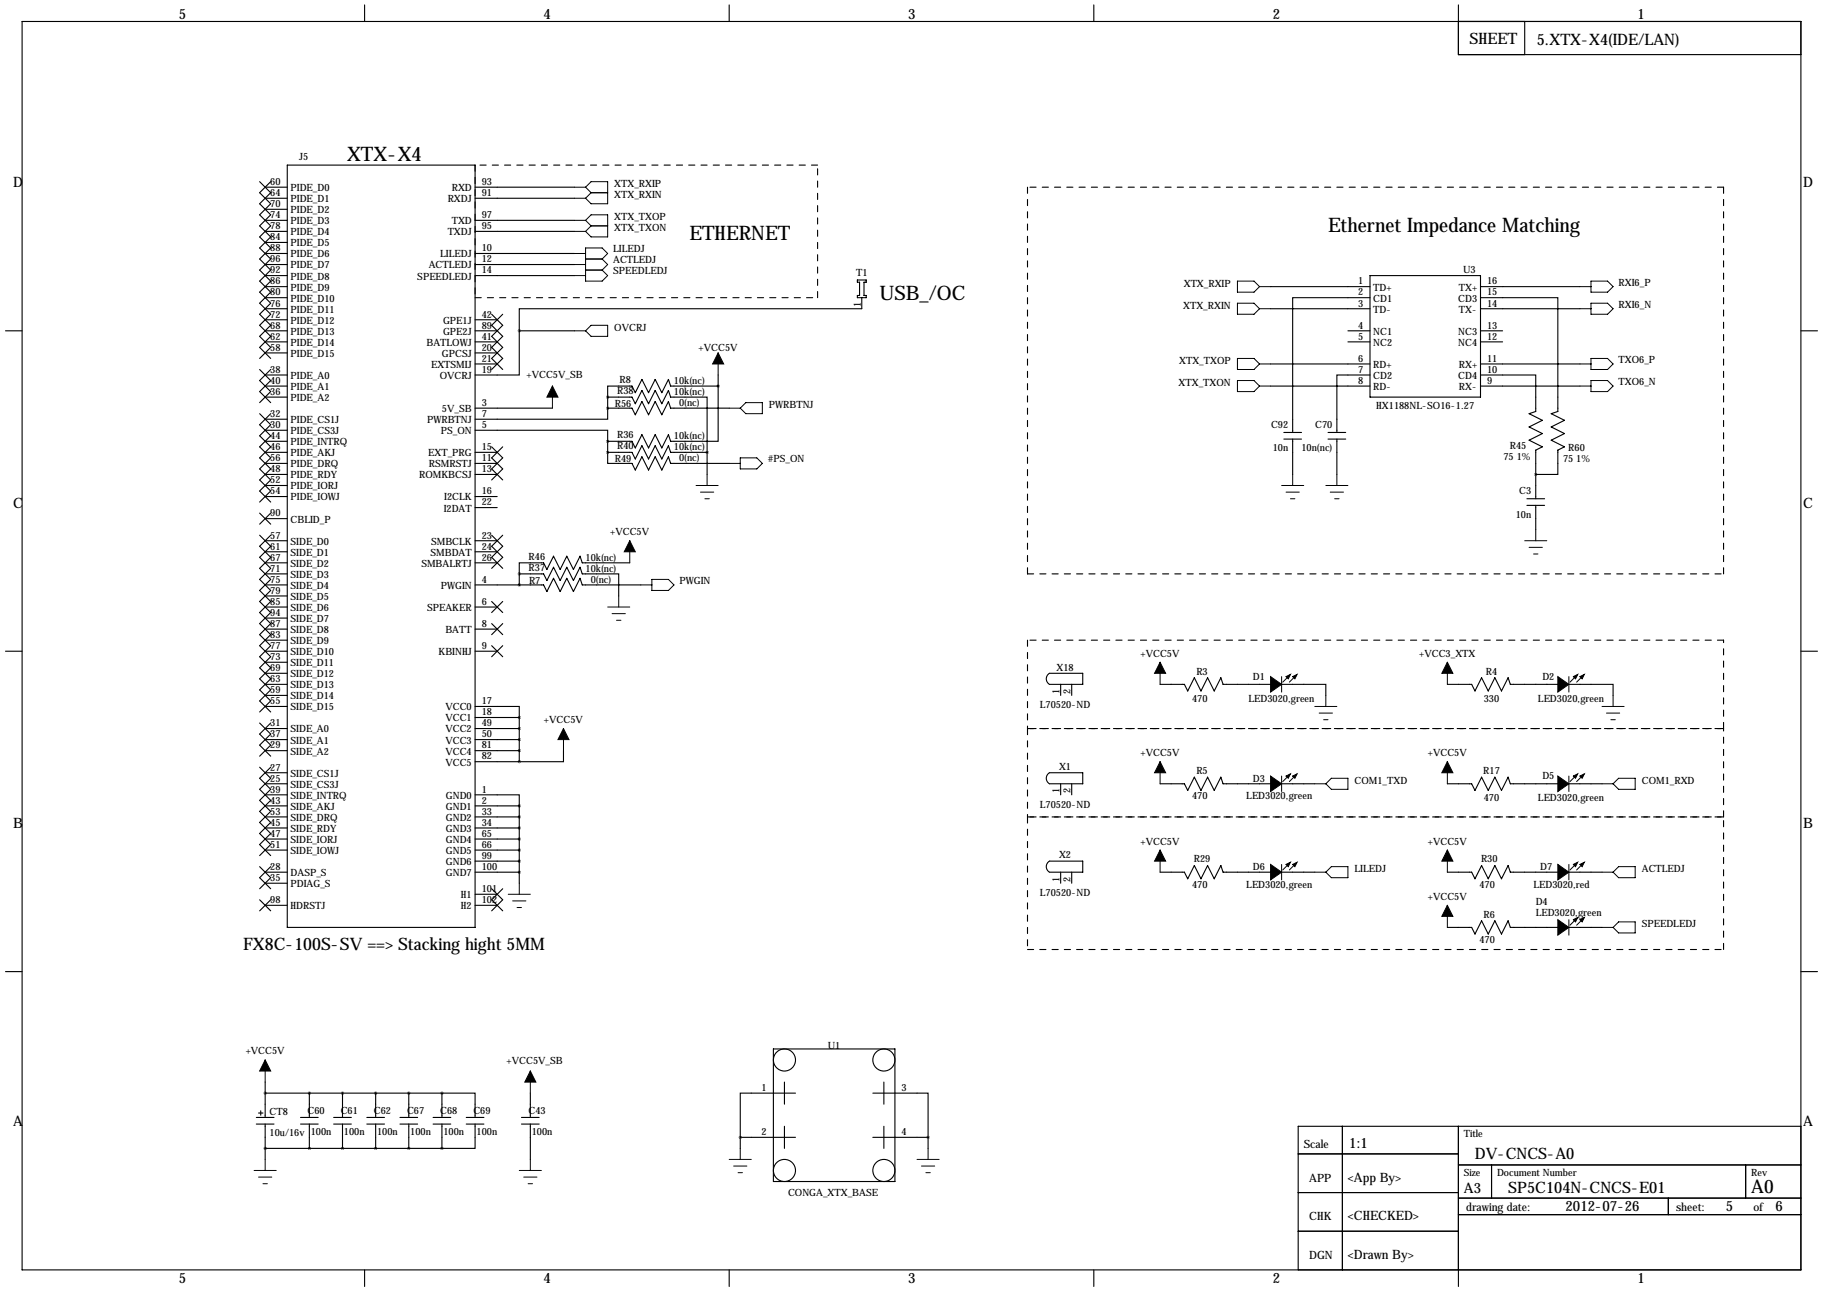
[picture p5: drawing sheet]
<svg xmlns="http://www.w3.org/2000/svg" width="419mm" height="297mm" viewBox="0 0 419 297" stroke-linecap="round" stroke-linejoin="round" font-family="sans-serif">
<g fill="none" stroke="#000" stroke-width=".25">
<path d="M5.1 4.9h408.9v287.1h-408.9zM83.8 1.1v3.8M167.6 1.1v3.8M251.5 1.1v3.8M335.3 1.1v11.5h78.7M350.5 4.9v7.7M66 38h43.2v175.2h-43.2zM59.7 41.8l2.5 2.5-2.5 2.5 2.5 2.6-2.5 2.5 2.5 2.6-2.5 2.5 2.5 2.5-2.5 2.6 2.5 2.5-2.5 2.6 2.5 2.5-2.5 2.5 2.5 2.6-2.5 2.5 2.5 2.6-2.5 2.5M61 43h5M61 45.6h5M61 48.1h5M61 50.7h5"/>
<path d="M61 53.2h5M61 55.7h5M61 58.3h5M62.2 41.8l-2.5 2.5 2.5 2.5-2.5 2.6 2.5 2.5-2.5 2.6 2.5 2.5-2.5 2.5 2.5 2.6-2.5 2.5 2.5 2.6-2.5 2.5 2.5 2.5-2.5 2.6 2.5 2.5-2.5 2.6 2.5 2.5M109.2 43h22.9M109.2 45.6h22.9M109.2 50.7h22.9M109.2 53.2h22.9M109.2 58.3h22.9M1.3 76.1h3.8M61 76.1h5M61 60.8h5"/>
<path d="M61 63.4h5M61 65.9h5M61 68.4h5M61 71h5M61 73.5h5M61 78.6h5M109.2 76.1h5.1M109.2 60.8h22.9M109.2 63.4h22.9M109.2 73.5h5.1M109.2 78.6h5.1M113 72.2l2.6 2.6-2.6 2.5 2.6 2.6-2.6 2.5 2.6 2.5"/>
<path d="M115.6 72.2l-2.6 2.6 2.6 2.5-2.6 2.6 2.6 2.5-2.6 2.5M119.4 76.1v10.1h-10.2M119.4 76.1h12.7M197.1 64.4h2v.5h-.5v3h.5v.5h-2v-.5h.5v-3h-.5zM198.1 68.4v2.6h-78.7v5.1M292.1 65.9h22.9M292.1 71h22.9M309.9 76.1h5.1M309.9 78.6h5.1M315 68.4h-17.8v31M315 63.4h25.4v27.9h-25.4zM340.4 68.4h17.7v26.2l-1.5 .5 3.1 1.5-3.1 1.6 3.1 1.5-3.1 1.5 3.1 1.5-1.6 .8v5.6h-5"/>
<path d="M340.4 76.1h5M340.4 65.9h22.8M340.4 71h22.8M340.4 78.6h5M414 76.1h3.8M59.7 84.9l2.5 2.6-2.5 2.5 2.5 2.6M59.7 95.1l2.5 2.5-2.5 2.6 2.5 2.5-2.5 2.6 2.5 2.5-2.5 2.5 2.5 2.6-2.5 2.5M61 81.1h5M61 86.2h5M61 88.8h5M61 91.3h5M61 96.4h5"/>
<path d="M61 98.9h5M62.2 84.9l-2.5 2.6 2.5 2.5-2.5 2.6M62.2 95.1l-2.5 2.5 2.5 2.6-2.5 2.5 2.5 2.6-2.5 2.5 2.5 2.5-2.5 2.6 2.5 2.5M109.2 98.9h30.5v2.6M109.2 81.1h5.1M109.2 83.7h5.1M109.2 93.8h17.8M139.7 93.8v2.6h-30.5M139.7 91.3h5.6l.7 1.5 1.6-3 1.5 3 1.5-3 1.5 3 1.6-3 .5 1.5h8.4v12.7M139.7 93.8h5.6l.7 1.6 1.6-3.1 1.5 3.1 1.5-3.1 1.5 3.1 1.6-3.1 .5 1.5h13.4M139.7 91.3v2.5M165.1 88.8v12.7h-10.9l-.5-1.6-1.6 3.1-1.5-3.1-1.5 3.1-1.5-3.1-1.6 3.1-.7-1.5h-5.6"/>
<path d="M165.1 88.8h-10.9l-.5-1.6-1.6 3.1-1.5-3.1-1.5 3.1-1.5-3.1-1.6 3.1-.7-1.5h-5.6v2.5M165.1 86.2v2.6M292.1 88.8h22.9M292.1 83.7h22.9M295.1 99.4h4.1M305.3 99.4h4.1M315 86.2h-7.7v13.2M340.4 86.2h12.7v8.4l-1.6 .5 3.1 1.5-3.1 1.6 3.1 1.5-3.1 1.5 3.1 1.5-1.5 .8v11.2M340.4 88.8h22.8M340.4 83.7h22.8M59.7 118l2.5 2.5M61 101.5h5"/>
<path d="M61 104h5M61 106.5h5M61 109.1h5M61 111.6h5M61 114.2h5M61 119.2h5M62.2 118l-2.5 2.5M109.2 104h5.1M109.2 106.5h5.1M109.2 109.1h5.1M109.2 114.2h5.1M109.2 116.7h5.1"/>
<path d="M113 102.7l2.6 2.6-2.6 2.5 2.6 2.5M115.6 102.7l-2.6 2.6 2.6 2.5-2.6 2.5M139.7 104v2.5h5.6l.7 1.6 1.6-3.1 1.5 3.1 1.5-3.1 1.5 3.1 1.6-3.1 .5 1.5h13.4M139.7 104h5.6l.7 1.5 1.6-3 1.5 3 1.5-3 1.5 3 1.6-3 .5 1.5h8.4M139.7 101.5v2.5M162.6 104v5.1M295.1 101h4.1M297.2 101v8.1M305.3 101h4.1M307.3 101v8.1M351 114.7h4.1M351 116.2h4.1"/>
<path d="M353.1 116.2v5.6M59.7 123l2.5 2.6-2.5 2.5 2.5 2.6-2.5 2.5 2.5 2.5-2.5 2.6 2.5 2.5-2.5 2.6 2.5 2.5-2.5 2.5 2.5 2.6-2.5 2.5 2.5 2.6-2.5 2.5 2.5 2.5-2.5 2.6M61 124.3h5M61 126.9h5M61 129.4h5M61 131.9h5M61 134.5h5M61 137h5M61 139.6h5M62.2 123l-2.5 2.6 2.5 2.5-2.5 2.6 2.5 2.5-2.5 2.5 2.5 2.6-2.5 2.5 2.5 2.6-2.5 2.5 2.5 2.5-2.5 2.6 2.5 2.5-2.5 2.6 2.5 2.5-2.5 2.5 2.5 2.6M109.2 124.3h5.1M109.2 126.9h5.1"/>
<path d="M109.2 129.4h5.1M109.2 134.5h15.8l.7 1.5 1.6-3 1.5 3 1.5-3 1.5 3 1.5-3 .6 1.5h13.4M109.2 139.6h5.1M113 123l2.6 2.6-2.6 2.5 2.6 2.6M113 138.3l2.6 2.5M115.6 138.3l-2.6 2.5M115.6 123l-2.6 2.6 2.6 2.5-2.6 2.6M119.4 131.9h5.6l.7 1.6 1.6-3.1 1.5 3.1 1.5-3.1 1.5 3.1 1.5-3.1 .6 1.5h8.3v5.1M119.4 131.9v2.6M144.8 129.4h-10.9l-.6-1.5-1.5 3-1.5-3-1.5 3-1.5-3-1.6 3-.7-1.5h-5.6v2.5M1.3 149.7h3.8M61 149.7h5"/>
<path d="M61 142.1h5M61 144.6h5M61 147.2h5M61 152.3h5M61 154.8h5M61 157.3h5M61 159.9h5M109.2 149.7h5.1M109.2 144.6h5.1M113 148.4l2.6 2.6M113 143.4l2.6 2.5M115.6 148.4l-2.6 2.6"/>
<path d="M115.6 143.4l-2.6 2.5M241 155l.3-.2h7.6v2.5h-7.6a1.47 1.47 0 0 1-.3-2.3zM243.8 157.3v2.6M246.4 157.3v2.6M266.7 157.3h5.6l.7 1.6 1.6-3.1 1.5 3.1 1.5-3.1 1.5 3.1 1.6-3.1 .5 1.5h10.9M294.6 157.3h10.2v2.6M332.7 157.3h5.6l.8 1.6 1.5-3.1 1.5 3.1 1.6-3.1 1.5 3.1 1.5-3.1 .5 1.5h10.9M360.7 157.3h10.1v2.6M414 149.7h3.8M59.7 166.2l2.5 2.6-2.5 2.5 2.5 2.5M59.7 176.4l2.5 2.5-2.5 2.6 2.5 2.5-2.5 2.5 2.5 2.6-2.5 2.5 2.5 2.6-2.5 2.5M61 162.4h5"/>
<path d="M61 167.5h5M61 170h5M61 172.6h5M61 177.7h5M62.2 166.2l-2.5 2.6 2.5 2.5-2.5 2.5M62.2 176.4l-2.5 2.5 2.5 2.6-2.5 2.5 2.5 2.5-2.5 2.6 2.5 2.5-2.5 2.6 2.5 2.5M109.2 162.4h10.2v2.6M109.2 167.5h10.2M109.2 170h10.2M109.2 172.6h10.2M109.2 165h10.2M109.2 175.1h10.2"/>
<path d="M119.4 165v10.1M129.5 172.6v2.5h-10.1M241 177.9l.3-.3 7.6 .1v2.5h-7.6a1.47 1.47 0 0 1-.3-2.3zM59.7 199.2l2.5 2.6-2.5 2.5M61 180.2h5M61 182.7h5M61 185.3h5M61 187.8h5M61 190.4h5M61 192.9h5M61 195.4h5M62.2 199.2l-2.5 2.6 2.5 2.5"/>
<path d="M109.2 182.7h10.2v2.6M109.2 185.3h10.2M109.2 187.8h10.2M109.2 190.4h10.2M109.2 192.9h10.2M109.2 195.4h10.2M109.2 198h10.2M119.4 185.3v17.8M241.3 198a1.47 1.47 0 0 0 0 2.5h7.6v-2.5h-7.6M243.8 180.2v2.5M246.4 180.2v2.5M266.7 180.2h5.6l.7 1.5 1.6-3 1.5 3 1.5-3 1.5 3 1.6-3 .5 1.5h10.9"/>
<path d="M294.6 180.2h7.7M332.7 180.2h5.6l.8 1.5 1.5-3 1.5 3 1.6-3 1.5 3 1.5-3 .5 1.5h10.9M360.7 180.2h7.6M59.7 206.9l2.5 2.5M61 200.5h5M61 203.1h5M61 208.1h5M62.2 206.9l-2.5 2.5M109.2 200.5h10.2M109.2 208.1h5.1M109.2 205.6h5.1M113 204.3l2.6 2.6-2.6 2.5"/>
<path d="M115.6 204.3l-2.6 2.6 2.6 2.5M243.8 200.5v2.6M246.4 200.5v2.6M266.7 200.5h5.6l.7 1.5 1.6-3 1.5 3 1.5-3 1.5 3 1.6-3 .5 1.5h10.9M294.6 200.5h7.7M332.7 213.2h5.6l.8 1.5 1.5-3 1.5 3 1.6-3 1.5 3 1.5-3 .5 1.5h10.9M332.7 200.5h5.6l.8 1.5 1.5-3 1.5 3 1.6-3 1.5 3 1.5-3 .5 1.5h10.9M360.7 213.2h7.6M360.7 200.5h7.6M1.3 223.4h3.8M414 223.4h3.8M58.9 258.4h4.1"/>
<path d="M58.9 256.9h4.1M59.4 255.9h1.1M59.9 255.4v1M61 251.3h40.6M61 248.8v8.1M61 258.4v8.2M69.1 258.4h4.1M69.1 256.9h4.1M71.1 251.3v5.6M71.1 258.4v5.6M76.7 258.4h4.1M76.7 256.9h4.1"/>
<path d="M78.7 251.3v5.6M78.7 258.4v5.6M84.3 258.4h4.1M84.3 256.9h4.1M86.4 251.3v5.6M86.4 258.4v5.6M91.9 258.4h4.1M91.9 256.9h4.1M94 251.3v5.6M94 258.4v5.6M99.6 258.4h4M99.6 256.9h4"/>
<path d="M101.6 251.3h7.6v5.6M101.6 251.3v5.6M101.6 258.4v5.6M107.2 258.4h4.1M107.2 256.9h4.1M109.2 258.4v5.6h-7.6M119.9 258.4h4.1M119.9 256.9h4.1M121.9 251.3v5.6M121.9 258.4v8.2M177.8 241.2h27.9v30.4h-27.9zM180.3 248.8v5.1"/>
<path d="M180.3 258.9v5.1M182.9 251.3h-12.7v10.2M200.7 251.3h12.7v10.2M203.2 248.8v5.1M203.2 258.9v5.1M308.6 258.9v33.1M335.3 258.9v36.9M414 258.9h-115.6v33.1M61 264h40.6M170.2 261.5h12.7M170.2 261.5v2.5M200.7 261.5h12.7"/>
<path d="M213.4 261.5v2.5M298.4 274.2h36.9M298.4 265.3h36.9M335.3 279.3h78.7M335.3 275.4h78.7M335.3 267.8h78.7M342.9 267.8v7.6M383.5 275.4v3.9M401.3 267.8v7.6M83.8 292v3.8M167.6 292v3.8M251.5 292v3.8"/>
<path d="M298.4 283.1h36.9"/>
<circle cx="180.3" cy="243.7" r="2.54"/>
<circle cx="203.2" cy="243.7" r="2.54"/>
<circle cx="180.3" cy="269.1" r="2.54"/>
<circle cx="203.2" cy="269.1" r="2.54"/>
</g>
<g fill="none" stroke="#000" stroke-width=".25" stroke-dasharray="1.4 1.4">
<path d="M109.2 38v30.4M188 38h-78.8M236.2 43v88.9M396.2 43h-160M109.2 68.4h78.8M188 68.4v-30.4M236.2 131.9h160M396.2 131.9v-88.9M236.2 147.2v20.3M396.2 147.2h-160M236.2 167.5h160M236.2 167.5v20.3"/>
<path d="M396.2 167.5v-20.3M396.2 167.5h-160M236.2 187.8h160M236.2 187.8v30.5M396.2 187.8v-20.3M396.2 187.8h-160M236.2 218.3h160M396.2 218.3v-30.5"/>
</g>
<g fill="none" stroke="#000" stroke-width=".23">
<path d="M132.1 50.7h2.5M132.1 53.2h2.5M132.1 43h2.5M132.1 45.6h2.5M132.1 58.3h2.5M134.6 50.7l1.3 1.2M134.6 43l1.3-1.2h3.8v5h-3.8l-1.3-1.2M134.6 50.7l1.3-1.3h3.8v5.1h-3.8l-1.3-1.3M134.6 43l1.3 1.3M134.6 59.5h3.8M135.9 51.9h3.8M135.9 51.9l-1.3 1.3"/>
<path d="M135.9 44.3h3.8M135.9 44.3l-1.3 1.3M138.4 59.5l1.3-1.2-1.3-1.3h-3.8v7.6h3.8l1.3-1.2-1.3-1.3M138.4 59.5l1.3 1.3-1.3 1.3M132.1 76.1h2.5M132.1 60.8h2.5M132.1 63.4h2.5M134.6 76.1l1.3-1.3h3.8v2.5h-3.8zM134.6 62.1h3.8M284.5 64.6h3.8l1.3 1.3-1.3 1.3h-3.8zM284.5 69.7h3.8l1.3 1.3-1.3 1.2h-3.8zM289.6 65.9h2.5"/>
<path d="M289.6 71h2.5M363.2 65.9h2.6M363.2 71h2.6M365.8 64.6h3.8l1.2 1.3-1.2 1.3h-3.8zM365.8 69.7h3.8l1.2 1.3-1.2 1.2h-3.8zM127 88.8v5M165.1 81.1v5.1M167.6 93.8h2.6M170.2 93.8l1.2-1.2h3.9v2.5h-3.9zM284.5 82.4h3.8l1.3 1.3-1.3 1.2h-3.8zM284.5 87.5h3.8l1.3 1.3-1.3 1.2h-3.8zM289.6 83.7h2.5"/>
<path d="M289.6 88.8h2.5M363.2 83.7h2.6M363.2 88.8h2.6M365.8 82.4h3.8l1.2 1.3-1.2 1.2h-3.8zM365.8 87.5h3.8l1.2 1.3-1.2 1.2h-3.8zM160 111.6h5.1M161 113.1h3.1M162.1 114.7h1M162.6 109.1v2.5M167.6 106.5h2.6M170.2 105.3h3.8l1.3 1.2-1.3 1.3h-3.8zM294.6 111.6h5.1"/>
<path d="M295.7 113.1h3M296.7 114.7h1M297.2 109.1v2.5M304.8 111.6h5.1M305.8 113.1h3.1M306.8 114.7h1M307.3 109.1v2.5M139.7 139.6h5.1M142.2 137v2.6M144.8 124.3v5.1M147.3 134.5h2.6M149.9 133.2h3.8l1.2 1.3-1.2 1.2h-3.8z"/>
<path d="M350.5 124.3h5.1M351.5 125.8h3.1M352.6 127.4h1M353.1 121.8v2.5M140.7 141.1h3.1M141.7 142.6h1M266.7 152.3v5M294.6 155.6v3.5M296.4 155.3l-1.5 1.5M297.9 155.3l-1.5 1.5M304.8 159.9v2.5M332.7 152.3v5"/>
<path d="M360.7 155.6v3.5M362.5 155.3l-1.6 1.5M364 155.3l-1.5 1.5M370.8 159.9v2.5M129.5 167.5v5.1M266.7 175.1v5.1M294.6 178.4v3.6M296.4 178.2l-1.5 1.5M297.9 178.2l-1.5 1.5M302.3 162.4h5M303.3 163.9h3M304.3 165.5h1"/>
<path d="M306.1 178.9h3.8v2.6h-3.8l-1.3-1.3zM332.7 175.1v5.1M360.7 178.4v3.6M362.5 178.2l-1.6 1.5M364 178.2l-1.5 1.5M368.3 162.4h5.1M369.3 163.9h3.1M370.3 165.5h1M266.7 195.4v5.1M294.6 198.7v3.6M296.4 198.5l-1.5 1.5M297.9 198.5l-1.5 1.5"/>
<path d="M302.3 180.2h2.5M306.1 199.2h3.8v2.6h-3.8l-1.3-1.3zM332.7 195.4v5.1M360.7 198.7v3.6M362.5 198.5l-1.6 1.5M364 198.5l-1.5 1.5M368.3 180.2h2.5M370.8 180.2l1.3-1.3h3.8v2.6h-3.8zM116.8 205.6h5.1M117.9 207.1h3M118.9 208.6h1M119.4 203.1v2.5"/>
<path d="M302.3 200.5h2.5M332.7 208.1v5.1M360.7 211.4v3.6M362.5 211.2l-1.6 1.5M364 211.2l-1.5 1.5M368.3 200.5h2.5M368.3 213.2h2.5M370.8 200.5l1.3-1.3h3.8v2.6h-3.8zM370.8 213.2l1.3-1.3h3.8v2.6h-3.8zM61 243.7v5.1M121.9 246.2v5.1M58.4 269.1h5.1"/>
<path d="M59.4 270.6h3.1M60.5 272.1h1M61 266.6v2.5M119.4 269.1h5.1M120.4 270.6h3M121.4 272.1h1M121.9 266.6v2.5M167.6 266.6h5.1M168.7 268.1h3M169.7 269.6h1M170.2 264v2.6M210.8 266.6h5.1"/>
<path d="M211.8 268.1h3.1M212.9 269.6h1M213.4 264v2.6"/>
</g>
<g fill="#000" stroke="#000" stroke-width=".23">
<path d="M127 88.8l1.3 2.5h-2.6zM165.1 81.1l1.3 2.6h-2.6zM144.8 124.3l1.2 2.6h-2.5zM266.7 152.3l1.3 2.5h-2.6zM292.1 155.6l2.5 1.7-2.5 1.8zM295.7 155.6l1-.5-.5 1zM297.2 155.6l1-.5-.5 1zM332.7 152.3l1.3 2.5h-2.5zM358.1 155.6l2.6 1.7-2.6 1.8zM361.7 155.6l1-.5-.5 1zM363.2 155.6l1-.5-.5 1zM129.5 167.5l1.3 2.5h-2.5z"/>
<path d="M266.7 175.1l1.3 2.6h-2.6zM295.7 178.4l1-.5-.5 1zM297.2 178.4l1-.5-.5 1zM332.7 175.1l1.3 2.6h-2.5zM361.7 178.4l1-.5-.5 1zM363.2 178.4l1-.5-.5 1zM266.7 195.4l1.3 2.6h-2.6zM292.1 178.4l2.5 1.8-2.5 1.8zM295.7 198.7l1-.5-.5 1zM297.2 198.7l1-.5-.5 1zM332.7 195.4l1.3 2.6h-2.5zM358.1 178.4l2.6 1.8-2.6 1.8z"/>
<path d="M361.7 198.7l1-.5-.5 1zM363.2 198.7l1-.5-.5 1zM292.1 198.7l2.5 1.8-2.5 1.8zM332.7 208.1l1.3 2.6h-2.5zM358.1 211.4l2.6 1.8-2.6 1.8zM358.1 198.7l2.6 1.8-2.6 1.8zM361.7 211.4l1-.5-.5 1zM363.2 211.4l1-.5-.5 1zM61 243.7l1.2 2.5h-2.5zM121.9 246.2l1.3 2.6h-2.6z"/>
</g>
<path d="M78.7 251.3a.05 .05 0 0 0 .1 0 .05 .05 0 0 0-.1 0zM78.7 264a.05 .05 0 0 0 .1 0 .05 .05 0 0 0-.1 0zM86.3 251.3a.05 .05 0 0 0 .1 0 .05 .05 0 0 0-.1 0zM86.3 264a.05 .05 0 0 0 .1 0 .05 .05 0 0 0-.1 0zM213.3 261.5a.05 .05 0 0 0 .1 0 .05 .05 0 0 0-.1 0zM60.9 264a.05 .05 0 0 0 .1 0 .05 .05 0 0 0-.1 0zM60.9 251.3a.05 .05 0 0 0 .1 0 .05 .05 0 0 0-.1 0zM162.5 104a.05 .05 0 0 0 .1 0 .05 .05 0 0 0-.1 0zM353 109.1a.05 .05 0 0 0 .1 0 .05 .05 0 0 0-.1 0z" fill="#000" stroke="#000" stroke-width=".63"/>
<g font-size="4.6">
<text x="79.8" y="37">XTX-X4</text>
<text x="305.3" y="53.5">Ethernet Impedance Matching</text>
<text x="158.5" y="55.2">ETHERNET</text>
<text x="202.2" y="68.9">USB_/OC</text>
</g>
<text font-size="4.3" x="402.6" y="274.2">A0</text>
<text font-size="4" x="55.9" y="218.3">FX8C-100S-SV ==&gt; Stacking hight 5MM</text>
<g font-size="3.6">
<text x="337.8" y="10">SHEET</text>
<text x="353.3" y="10.3">5.XTX-X4(IDE/LAN)</text>
<text x="339.1" y="266.6">DV-CNCS-A0</text>
<text x="346.7" y="274.2">SP5C104N-CNCS-E01</text>
</g>
<g font-size="3.3">
<text x="41.1" y="4.4">5</text>
<text x="125" y="4.4">4</text>
<text x="208.8" y="4.4">3</text>
<text x="292.6" y="4.4">2</text>
<text x="376.4" y="4.4">1</text>
<text x="3" y="43">D</text>
<text x="414.5" y="43">D</text>
<text x="3" y="116.7">C</text>
<text x="414.5" y="116.7">C</text>
<text x="3" y="190.4">B</text>
<text x="414.5" y="190.4">B</text>
<text x="3" y="258.9">A</text>
<text x="414.5" y="258.9">A</text>
<text x="310.1" y="264">1:1</text>
<text x="336.5" y="274.2">A3</text>
<text x="359.9" y="278.5">2012-07-26</text>
<text x="396.7" y="278.5">5</text>
<text x="408.2" y="278.5">6</text>
<text x="41.1" y="295">5</text>
<text x="125" y="295">4</text>
<text x="208.8" y="295">3</text>
<text x="292.6" y="295">2</text>
<text x="376.4" y="295">1</text>
</g>
<g font-size="3">
<text x="309.9" y="271.6">&lt;App By&gt;</text>
<text x="309.9" y="280.5">&lt;CHECKED&gt;</text>
<text x="309.9" y="289.4">&lt;Drawn By&gt;</text>
</g>
<g font-size="2.6">
<text x="299.7" y="264">Scale</text>
<text x="301" y="271.6">APP</text>
<text x="301" y="280.5">CHK</text>
<text x="337.1" y="278.5">drawing date:</text>
<text x="385.3" y="278.5">sheet:</text>
<text x="403.1" y="278.5">of</text>
<text x="301" y="289.4">DGN</text>
</g>
<g font-size="2.3">
<text x="68.8" y="36.7">J5</text>
<text x="62.1" y="42.5">60</text>
<text x="62.1" y="45.1">64</text>
<text x="62.1" y="47.6">70</text>
<text x="66.8" y="43.9">PIDE_D0</text>
<text x="66.8" y="46.5">PIDE_D1</text>
<text x="102.9" y="46.5">RXDJ</text>
<text x="103.8" y="43.9">RXD</text>
<text x="110.7" y="42.5">93</text>
<text x="110.7" y="45.1">91</text>
<text x="141.2" y="43">XTX_RXIP</text>
<text x="141.2" y="45.6">XTX_RXIN</text>
<text x="62.1" y="50.2">74</text>
<text x="62.1" y="52.7">78</text>
<text x="66.8" y="49">PIDE_D2</text>
<text x="66.8" y="51.6">PIDE_D3</text>
<text x="103.8" y="51.6">TXD</text>
<text x="110.7" y="50.2">97</text>
<text x="110.7" y="52.7">95</text>
<text x="141.2" y="50.7">XTX_TXOP</text>
<text x="141.2" y="53.2">XTX_TXON</text>
<text x="62.1" y="55.2">84</text>
<text x="62.1" y="57.8">88</text>
<text x="66.8" y="54.1">PIDE_D4</text>
<text x="66.8" y="56.6">PIDE_D5</text>
<text x="66.8" y="59.2">PIDE_D6</text>
<text x="101.2" y="59.2">LILEDJ</text>
<text x="102.9" y="54.1">TXDJ</text>
<text x="110.7" y="57.8">10</text>
<text x="141" y="58">LILEDJ</text>
<text x="62.1" y="60.3">96</text>
<text x="62.1" y="62.9">92</text>
<text x="62.1" y="65.4">86</text>
<text x="66.8" y="61.7">PIDE_D7</text>
<text x="66.8" y="64.3">PIDE_D8</text>
<text x="95.9" y="64.3">SPEEDLEDJ</text>
<text x="98.6" y="61.7">ACTLEDJ</text>
<text x="110.7" y="60.3">12</text>
<text x="110.7" y="62.9">14</text>
<text x="141" y="60.6">ACTLEDJ</text>
<text x="141" y="63.1">SPEEDLEDJ</text>
<text x="196.8" y="63.4">T1</text>
<text x="272.2" y="65.9">XTX_RXIP</text>
<text x="312.2" y="65.4">1</text>
<text x="336.4" y="62.9">U3</text>
<text x="341.9" y="65.4">16</text>
<text x="372.1" y="65.6">RXI6_P</text>
<text x="62.1" y="67.9">80</text>
<text x="62.1" y="70.5">76</text>
<text x="66.8" y="66.8">PIDE_D9</text>
<text x="66.8" y="69.3">PIDE_D10</text>
<text x="66.8" y="71.9">PIDE_D11</text>
<text x="197.9" y="70.6" transform="rotate(-90 197.9 70.6)">1</text>
<text x="272" y="71">XTX_RXIN</text>
<text x="312.2" y="67.9">2</text>
<text x="312.2" y="70.5">3</text>
<text x="315.7" y="66.8">TD+</text>
<text x="315.7" y="69.3">CD1</text>
<text x="315.7" y="71.9">TD-</text>
<text x="335.2" y="69.3">CD3</text>
<text x="335.4" y="71.9">TX-</text>
<text x="335.4" y="66.8">TX+</text>
<text x="341.9" y="70.5">14</text>
<text x="341.9" y="67.9">15</text>
<text x="372.1" y="70.7">RXI6_N</text>
<text x="62.1" y="73">72</text>
<text x="62.1" y="75.6">68</text>
<text x="66.8" y="74.4">PIDE_D12</text>
<text x="66.8" y="77">PIDE_D13</text>
<text x="101.9" y="74.4">GPE1J</text>
<text x="101.9" y="77">GPE2J</text>
<text x="110.7" y="73">42</text>
<text x="110.7" y="75.6">89</text>
<text x="141.2" y="76.1">OVCRJ</text>
<text x="312.2" y="75.6">4</text>
<text x="315.7" y="77">NC1</text>
<text x="335.2" y="77">NC3</text>
<text x="341.9" y="75.6">13</text>
<text x="62.1" y="78.1">62</text>
<text x="62.1" y="80.6">58</text>
<text x="66.8" y="79.5">PIDE_D14</text>
<text x="66.8" y="82">PIDE_D15</text>
<text x="98" y="79.5">BATLOWJ</text>
<text x="101.6" y="82">GPCSJ</text>
<text x="110.7" y="78.1">41</text>
<text x="110.7" y="80.6">20</text>
<text x="110.7" y="83.2">21</text>
<text x="160.6" y="80.6">+VCC5V</text>
<text x="271.1" y="83.7">XTX_TXOP</text>
<text x="312.2" y="78.1">5</text>
<text x="312.2" y="83.2">6</text>
<text x="315.7" y="79.5">NC2</text>
<text x="335.2" y="79.5">NC4</text>
<text x="341.9" y="83.2">11</text>
<text x="341.9" y="78.1">12</text>
<text x="372.1" y="83.4">TXO6_P</text>
<text x="62.1" y="85.7">38</text>
<text x="62.1" y="88.3">40</text>
<text x="66.8" y="87.1">PIDE_A0</text>
<text x="66.8" y="89.7">PIDE_A1</text>
<text x="99.1" y="84.6">EXTSMIJ</text>
<text x="101.1" y="87.1">OVCRJ</text>
<text x="110.7" y="85.7">19</text>
<text x="121" y="87">+VCC5V_SB</text>
<text x="142.4" y="88">R8</text>
<text x="154.9" y="88.3">10k(nc)</text>
<text x="271" y="88.8">XTX_TXON</text>
<text x="312.2" y="85.7">7</text>
<text x="312.2" y="88.3">8</text>
<text x="315.7" y="84.6">RD+</text>
<text x="315.7" y="87.1">CD2</text>
<text x="315.7" y="89.7">RD-</text>
<text x="335.2" y="87.1">CD4</text>
<text x="335.4" y="89.7">RX-</text>
<text x="335.4" y="84.6">RX+</text>
<text x="341.9" y="88.3">9</text>
<text x="341.9" y="85.7">10</text>
<text x="372.1" y="88.5">TXO6_N</text>
<text x="62.1" y="90.8">36</text>
<text x="62.1" y="95.9">32</text>
<text x="66.8" y="92.2">PIDE_A2</text>
<text x="101.6" y="94.7">5V_SB</text>
<text x="110.7" y="93.3">3</text>
<text x="110.7" y="95.9">7</text>
<text x="141.3" y="93.6">R56</text>
<text x="141.9" y="90.6">R38</text>
<text x="154.9" y="90.8">10k(nc)</text>
<text x="156.1" y="93.3">0(nc)</text>
<text x="176.8" y="93.8">PWRBTNJ</text>
<text x="316.4" y="94.1">HX1188NL-SO16-1.27</text>
<text x="62.1" y="98.4">30</text>
<text x="62.1" y="101">44</text>
<text x="66.8" y="97.3">PIDE_CS1J</text>
<text x="66.8" y="99.8">PIDE_CS3J</text>
<text x="98.2" y="97.3">PWRBTNJ</text>
<text x="101.3" y="99.8">PS_ON</text>
<text x="110.7" y="98.4">5</text>
<text x="141.9" y="100.7">R36</text>
<text x="154.9" y="101">10k(nc)</text>
<text x="292.2" y="98.4">C92</text>
<text x="302.4" y="98.4">C70</text>
<text x="62.1" y="103.5">46</text>
<text x="62.1" y="106">56</text>
<text x="66.8" y="102.4">PIDE_INTRQ</text>
<text x="66.8" y="104.9">PIDE_AKJ</text>
<text x="66.8" y="107.4">PIDE_DRQ</text>
<text x="98.4" y="104.9">EXT_PRG</text>
<text x="98.6" y="107.4">RSMRSTJ</text>
<text x="110.7" y="103.5">15</text>
<text x="110.7" y="106">11</text>
<text x="141.3" y="106.3">R49</text>
<text x="141.9" y="103.3">R40</text>
<text x="154.9" y="103.5">10k(nc)</text>
<text x="156.1" y="106">0(nc)</text>
<text x="176.5" y="106.3">#PS_ON</text>
<text x="292.6" y="103.8">10n</text>
<text x="299.2" y="103.8">10n(nc)</text>
<text x="345.6" y="105.8">75 1%</text>
<text x="347.1" y="103.3">R45</text>
<text x="359.4" y="106.3">75 1%</text>
<text x="360.5" y="103.8">R60</text>
<text x="62.1" y="108.6">48</text>
<text x="62.1" y="111.1">52</text>
<text x="62.1" y="113.7">54</text>
<text x="66.8" y="110">PIDE_RDY</text>
<text x="66.8" y="112.5">PIDE_IORJ</text>
<text x="96.3" y="110">ROMKBCSJ</text>
<text x="110.7" y="108.6">13</text>
<text x="110.7" y="113.7">16</text>
<text x="349.3" y="113.7">C3</text>
<text x="62.1" y="118.7">90</text>
<text x="66.8" y="115.1">PIDE_IOWJ</text>
<text x="102" y="117.6">I2DAT</text>
<text x="102.1" y="115.1">I2CLK</text>
<text x="110.7" y="116.2">22</text>
<text x="348.5" y="119">10n</text>
<text x="62.1" y="123.8">57</text>
<text x="66.8" y="120.1">CBLID_P</text>
<text x="66.8" y="125.2">SIDE_D0</text>
<text x="99.1" y="125.2">SMBCLK</text>
<text x="110.7" y="123.8">23</text>
<text x="140.3" y="123">+VCC5V</text>
<text x="62.1" y="126.4">61</text>
<text x="62.1" y="128.9">67</text>
<text x="62.1" y="131.4">71</text>
<text x="66.8" y="127.8">SIDE_D1</text>
<text x="66.8" y="130.3">SIDE_D2</text>
<text x="96.9" y="130.3">SMBALRTJ</text>
<text x="99" y="127.8">SMBDAT</text>
<text x="110.7" y="126.4">24</text>
<text x="110.7" y="128.9">26</text>
<text x="121.5" y="128.7">R46</text>
<text x="121.5" y="131.2">R37</text>
<text x="134.6" y="128.9">10k(nc)</text>
<text x="134.6" y="131.4">10k(nc)</text>
<text x="62.1" y="134">75</text>
<text x="62.1" y="136.5">79</text>
<text x="66.8" y="132.8">SIDE_D3</text>
<text x="66.8" y="135.4">SIDE_D4</text>
<text x="66.8" y="137.9">SIDE_D5</text>
<text x="101.3" y="135.4">PWGIN</text>
<text x="110.7" y="134">4</text>
<text x="121.6" y="134.3">R7</text>
<text x="135.8" y="134">0(nc)</text>
<text x="156.2" y="134.2">PWGIN</text>
<text x="62.1" y="139.1">85</text>
<text x="62.1" y="141.6">94</text>
<text x="66.8" y="140.5">SIDE_D6</text>
<text x="66.8" y="143">SIDE_D7</text>
<text x="98.2" y="140.5">SPEAKER</text>
<text x="110.7" y="139.1">6</text>
<text x="62.1" y="144.1">87</text>
<text x="62.1" y="146.7">83</text>
<text x="62.1" y="149.2">77</text>
<text x="66.8" y="145.5">SIDE_D8</text>
<text x="66.8" y="148.1">SIDE_D9</text>
<text x="102.4" y="145.5">BATT</text>
<text x="110.7" y="144.1">8</text>
<text x="110.7" y="149.2">9</text>
<text x="62.1" y="151.8">73</text>
<text x="62.1" y="154.3">69</text>
<text x="66.8" y="150.6">SIDE_D10</text>
<text x="66.8" y="153.2">SIDE_D11</text>
<text x="66.8" y="155.7">SIDE_D12</text>
<text x="100.8" y="150.6">KBINHJ</text>
<text x="242.9" y="154.2">X18</text>
<text x="262.2" y="151">+VCC5V</text>
<text x="275" y="155.1">R3</text>
<text x="326.3" y="151">+VCC3_XTX</text>
<text x="341.6" y="155.1">R4</text>
<text x="62.1" y="156.8">63</text>
<text x="62.1" y="159.4">59</text>
<text x="62.1" y="161.9">55</text>
<text x="66.8" y="158.2">SIDE_D13</text>
<text x="66.8" y="160.8">SIDE_D14</text>
<text x="110.7" y="161.9">17</text>
<text x="243.6" y="159.5" transform="rotate(-90 243.6 159.5)">1</text>
<text x="246.1" y="159.5" transform="rotate(-90 246.1 159.5)">2</text>
<text x="274.1" y="161.4">470</text>
<text x="287" y="161.4">LED3020,green</text>
<text x="288" y="156.3">D1</text>
<text x="341.1" y="161.4">330</text>
<text x="353.6" y="161.4">LED3020,green</text>
<text x="354.6" y="156.3">D2</text>
<text x="62.1" y="167">31</text>
<text x="66.8" y="163.3">SIDE_D15</text>
<text x="102.4" y="163.3">VCC0</text>
<text x="102.4" y="165.9">VCC1</text>
<text x="110.7" y="164.5">18</text>
<text x="110.7" y="167">49</text>
<text x="125.1" y="166.2">+VCC5V</text>
<text x="239.1" y="162.8">L70520-ND</text>
<text x="62.1" y="169.5">37</text>
<text x="62.1" y="172.1">29</text>
<text x="66.8" y="168.4">SIDE_A0</text>
<text x="66.8" y="170.9">SIDE_A1</text>
<text x="66.8" y="173.5">SIDE_A2</text>
<text x="102.4" y="168.4">VCC2</text>
<text x="102.4" y="170.9">VCC3</text>
<text x="102.4" y="173.5">VCC4</text>
<text x="110.7" y="169.5">50</text>
<text x="110.7" y="172.1">81</text>
<text x="262.2" y="173.8">+VCC5V</text>
<text x="328.3" y="173.8">+VCC5V</text>
<text x="62.1" y="177.2">27</text>
<text x="62.1" y="179.7">25</text>
<text x="66.8" y="178.6">SIDE_CS1J</text>
<text x="102.4" y="176">VCC5</text>
<text x="110.7" y="174.6">82</text>
<text x="243.5" y="177">X1</text>
<text x="275" y="177.9">R5</text>
<text x="288" y="179.7">D3</text>
<text x="341" y="177.9">R17</text>
<text x="354.6" y="179.2">D5</text>
<text x="62.1" y="182.2">39</text>
<text x="62.1" y="184.8">43</text>
<text x="66.8" y="181.1">SIDE_CS3J</text>
<text x="66.8" y="183.6">SIDE_INTRQ</text>
<text x="102.5" y="183.6">GND0</text>
<text x="110.7" y="182.2">1</text>
<text x="110.7" y="184.8">2</text>
<text x="239.1" y="185.7">L70520-ND</text>
<text x="243.6" y="182.4" transform="rotate(-90 243.6 182.4)">1</text>
<text x="246.1" y="182.4" transform="rotate(-90 246.1 182.4)">2</text>
<text x="274.1" y="183.8">470</text>
<text x="286.5" y="183.8">LED3020,green</text>
<text x="311.4" y="180.2">COM1_TXD</text>
<text x="341.1" y="184.3">470</text>
<text x="353.6" y="184.3">LED3020,green</text>
<text x="377.4" y="180.2">COM1_RXD</text>
<text x="62.1" y="187.3">53</text>
<text x="62.1" y="189.9">45</text>
<text x="66.8" y="186.2">SIDE_AKJ</text>
<text x="66.8" y="188.7">SIDE_DRQ</text>
<text x="66.8" y="191.3">SIDE_RDY</text>
<text x="102.5" y="186.2">GND1</text>
<text x="102.5" y="188.7">GND2</text>
<text x="102.5" y="191.3">GND3</text>
<text x="110.7" y="187.3">33</text>
<text x="110.7" y="189.9">34</text>
<text x="62.1" y="192.4">47</text>
<text x="62.1" y="194.9">51</text>
<text x="66.8" y="193.8">SIDE_IORJ</text>
<text x="66.8" y="196.3">SIDE_IOWJ</text>
<text x="102.5" y="193.8">GND4</text>
<text x="102.5" y="196.3">GND5</text>
<text x="110.7" y="192.4">65</text>
<text x="110.7" y="194.9">66</text>
<text x="110.7" y="197.5">99</text>
<text x="243.5" y="197.4">X2</text>
<text x="262.2" y="194.2">+VCC5V</text>
<text x="328.3" y="194.2">+VCC5V</text>
<text x="62.1" y="200">28</text>
<text x="62.1" y="202.6">35</text>
<text x="66.8" y="201.4">DASP_S</text>
<text x="66.8" y="204">PDIAG_S</text>
<text x="102.5" y="198.9">GND6</text>
<text x="102.5" y="201.4">GND7</text>
<text x="110.7" y="200">100</text>
<text x="243.6" y="202.7" transform="rotate(-90 243.6 202.7)">1</text>
<text x="246.1" y="202.7" transform="rotate(-90 246.1 202.7)">2</text>
<text x="274.4" y="198.3">R29</text>
<text x="288" y="200">D6</text>
<text x="311.4" y="200.5">LILEDJ</text>
<text x="340.5" y="198.3">R30</text>
<text x="354.1" y="200">D7</text>
<text x="377.4" y="200.5">ACTLEDJ</text>
<text x="62.1" y="207.6">98</text>
<text x="66.8" y="209">HDRSTJ</text>
<text x="106" y="206.5">H1</text>
<text x="106" y="209">H2</text>
<text x="110.7" y="205.1">101</text>
<text x="110.7" y="207.6">102</text>
<text x="239.1" y="206">L70520-ND</text>
<text x="274.1" y="204.1">470</text>
<text x="286.5" y="204.1">LED3020,green</text>
<text x="328.3" y="206.9">+VCC5V</text>
<text x="340.1" y="204.1">470</text>
<text x="352.6" y="204.1">LED3020,red</text>
<text x="353.1" y="208.1">D4</text>
<text x="341.1" y="211">R6</text>
<text x="353.1" y="210.7">LED3020,green</text>
<text x="377.4" y="213.2">SPEEDLEDJ</text>
<text x="340.1" y="216.8">470</text>
<text x="56.5" y="242.4">+VCC5V</text>
<text x="116.5" y="244.7">+VCC5V_SB</text>
<text x="190.3" y="241.2">U1</text>
<text x="175.1" y="250.8">1</text>
<text x="207.3" y="250.8">3</text>
<text x="62" y="256.4">CT8</text>
<text x="70.7" y="256.2">C60</text>
<text x="78.3" y="256.2">C61</text>
<text x="86" y="256.2">C62</text>
<text x="93.6" y="256.2">C67</text>
<text x="101.2" y="256.2">C68</text>
<text x="108.8" y="256.2">C69</text>
<text x="121.5" y="256.2">C43</text>
<text x="62" y="261.3">10u/16v</text>
<text x="71.5" y="261">100n</text>
<text x="79.1" y="261">100n</text>
<text x="86.7" y="261">100n</text>
<text x="94.3" y="261">100n</text>
<text x="101.9" y="261">100n</text>
<text x="109.6" y="261">100n</text>
<text x="122.3" y="261">100n</text>
<text x="175.1" y="261">2</text>
<text x="207.3" y="261">4</text>
<text x="336.5" y="261.5">Title</text>
<text x="181.2" y="275">CONGA_XTX_BASE</text>
<text x="336.5" y="270.4">Size</text>
<text x="344.2" y="270.4">Document Number</text>
<text x="402.6" y="270.4">Rev</text>
</g>
</svg>
